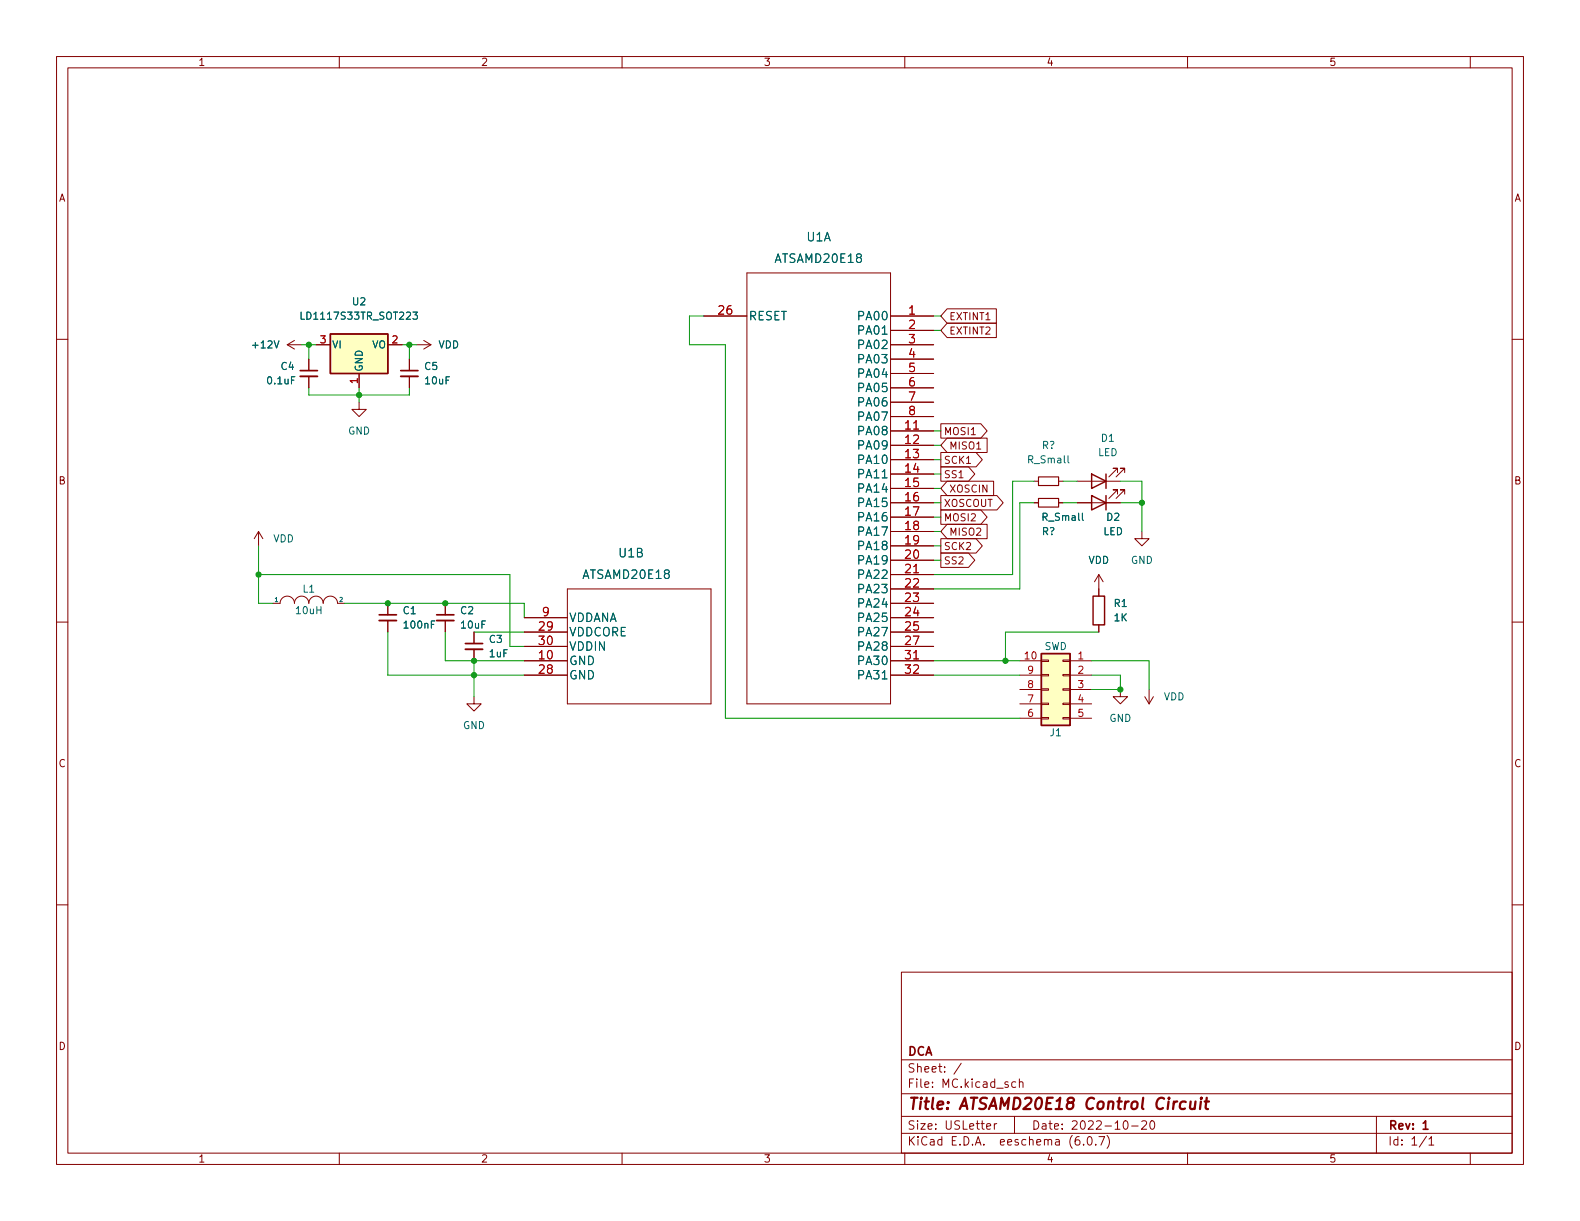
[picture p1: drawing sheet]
<svg xmlns="http://www.w3.org/2000/svg" width="279mm" height="216mm" viewBox="0 0 279 216" stroke-linecap="round" stroke-linejoin="round" font-family="sans-serif">
<g fill="none" stroke="#840000" stroke-width=".18">
<path d="M10 10h259.4v195.9h-259.4zM12 12h255.4v191.9h-255.4zM60 10v2M110 10v2M160 10v2M210 10v2M260 10v2M10 60h2M124.5 55.9h7.6M132.1 48.3h25.4v76.2h-25.4zM157.5 55.9h7.6M157.5 58.4h7.6"/>
<path d="M167.5 57.1h8.7v2.6h-8.7l-1.1-1.3zM167.5 54.6h8.7v2.6h-8.7l-1.1-1.3zM267.4 60h2M50.8 61l1.3 .7M50.8 61h2.5M52.1 60.2l-1.3 .8M54.6 63.5v2M54.6 66.5v2.1M55.9 61h2.5M63.5 71.1v1.3h1.3l-1.3 1.3-1.3-1.3h1.3M63.5 66v2.6M68.6 61h2.5"/>
<path d="M72.4 63.5v2M72.4 66.5v2.1M73.7 61h2.5M74.9 60.2l1.3 .8M76.2 61l-1.3 .7M157.5 61h7.6M157.5 76.2h7.6M157.5 78.7h7.6M157.5 63.5h7.6M157.5 66h7.6M157.5 68.6h7.6M157.5 71.1h7.6"/>
<path d="M157.5 73.7h7.6M166.4 74.9h7l1.2 1.3-1.2 1.3h-7zM167.5 77.5h7.1v2.5h-7.1l-1.1-1.3zM45.7 94l-.7 1.3M45.7 94v2.5M45.7 94l.8 1.3M157.5 88.9h7.6M157.5 81.3h7.6M157.5 83.8h7.6M157.5 86.4h7.6M157.5 91.4h7.6M157.5 94h7.6"/>
<path d="M157.5 96.5h7.6M157.5 99.1h7.6M166.4 87.6h9.9l1.1 1.3-1.1 1.3h-9.9zM166.4 95.2h6.2l1.1 1.3-1.1 1.3h-6.2zM166.4 97.8h4.9l1.1 1.3-1.1 1.2h-4.9zM166.4 90.2h7l1.2 1.2-1.2 1.3h-7zM166.4 80h6.2l1.1 1.3-1.1 1.3h-6.2zM166.4 82.5h4.9l1.1 1.3-1.1 1.3h-4.9zM167.5 85.1h8.2v2.5h-8.2l-1.1-1.2zM167.5 92.7h7.1v2.6h-7.1l-1.1-1.3zM182.9 88.9h.7M182.9 85.1h.7"/>
<path d="M187.2 88.9h.8M187.2 85.1h.8M190.5 88.9h7.6M190.5 85.1h7.6M197.6 87.4v-.8h-.8h.8l-1.5 1.5M197.6 83.6v-.8h-.8h.8l-1.5 1.5M198.9 87.4v-.8h-.8h.8l-1.5 1.5M198.9 83.6v-.8h-.8h.8l-1.5 1.5M201.9 94v1.3h1.3l-1.3 1.2-1.2-1.2h1.2M10 110h2M48.3 106.7h1.2a1.27 1.27 0 0 1 1.3-1.3 1.27 1.27 0 0 1 1.3 1.3 1.27 1.27 0 0 1 1.2-1.3 1.27 1.27 0 0 1 1.3 1.3 1.27 1.27 0 0 1 1.3-1.3 1.27 1.27 0 0 1 1.2 1.3 1.27 1.27 0 0 1 1.3-1.3 1.27 1.27 0 0 1 1.3 1.3h1.3M68.6 106.7v2"/>
<path d="M68.6 109.7v2.1M78.7 106.7v2M78.7 109.7v2.1M83.8 111.8v2M83.8 114.8v2M92.7 116.8h7.6M92.7 119.4h7.6M92.7 111.8h7.6M92.7 114.3h7.6M92.7 109.2h7.6M100.3 104.1h25.4v20.4h-25.4zM157.5 116.8h7.6"/>
<path d="M157.5 119.4h7.6M157.5 104.1h7.6M157.5 111.8h7.6M157.5 114.3h7.6M157.5 109.2h7.6M157.5 106.7h7.6M157.5 101.6h7.6M180.3 116.8h3.8M180.3 119.4h3.8M184.1 119.3h1.3v.2h-1.3zM184.1 116.7h1.3v.3h-1.3zM188 119.3h1.2v.2h-1.2z"/>
<path d="M188 116.7h1.2v.3h-1.2zM189.2 116.8h3.8M189.2 119.4h3.8M194.3 101.6l-.8 1.3M194.3 101.6v3.8M194.3 110.5v1.3M194.3 101.6l.8 1.3M267.4 110h2M83.8 123.2v1.3h1.3l-1.3 1.2-1.3-1.2h1.3M180.3 121.9h3.8M180.3 124.5h3.8M180.3 127h3.8"/>
<path d="M184.1 126.9h1.3v.2h-1.3zM184.1 124.3h1.3v.3h-1.3zM184.1 121.8h1.3v.2h-1.3zM188 126.9h1.2v.2h-1.2zM188 124.3h1.2v.3h-1.2zM188 121.8h1.2v.2h-1.2zM189.2 121.9h3.8M189.2 124.5h3.8M189.2 127h3.8M198.1 121.9v1.3h1.3l-1.3 1.3-1.3-1.3h1.3M202.4 123.2l.8 1.3M203.2 121.9v2.6"/>
<path d="M204 123.2l-.8 1.3M10 160h2M267.4 160h2M159.4 171.9h108v32h-108zM159.4 197.4h108M159.4 193.4h108M159.4 187.4h108M170 188l-1.3 1.9M174.5 199.2l.7-.2-.1-.3h-.4l-.2 .2v.7h.6M175.8 198.7v1M176.3 198.7h-.3l-.2 .3M179.4 197.4v3"/>
<path d="M179.6 191.4l-.4-.1-.3 .3v.4l.1 .2h.6M180.3 191.4l.2-.1 .3 .1 .1 .9M180.3 190.8v1.5M198.8 198.2h.2a.81 .81 0 0 1 .6 .6 .81 .81 0 0 1-.3 .8l-.2 .1a.81 .81 0 0 1-.6-.6 .81 .81 0 0 1 .3-.9zM200.1 199.1h1.2M201.9 198.3l.6-.1 .2 .1 .1 .3-1 1.1h1M203.5 198.3l.2-.1a.81 .81 0 0 1 .6 .6 .81 .81 0 0 1-.3 .8l-.2 .1a.81 .81 0 0 1-.3-1.4zM243.4 197.4v6.5M60 203.9v2M110 203.9v2M159.4 200.4h108M160 203.9v2"/>
<path d="M190.8 201a.59 .59 0 0 0-.7 .6v.6l.2 .2 .4 .1 .2-.2 .1-.5-.2-.2-.4-.1-.3 .3M191.6 202.3v.2M192.5 201h.1a.81 .81 0 0 1 .6 .6 .81 .81 0 0 1-.3 .8l-.1 .1a.81 .81 0 0 1-.6-.6 .81 .81 0 0 1 .3-.9zM193.8 202.3v.2M194.3 201h1l-.6 1.5M195.8 200.8a1.72 1.72 0 0 1 0 2.2M210 203.9v2M252.3 200.9l-1.3 1.9M252.7 201.4l.4-.4v1.5M252.7 202.5h.8M260 203.9v2"/>
</g>
<path d="M53.1 65.5h3M70.9 65.5h3M67.1 108.7h3M77.2 108.7h3.1M82.3 113.8h3M251.7 198.6l.4-.4v1.5M251.7 199.7h.8" fill="none" stroke="#840000" stroke-width=".3"/>
<path d="M209.7 194.9a.66 .66 0 0 0-1 .3l-.1 .5 .2 .3 .2 .1 .5-.1M210.6 194.8l-.1 1.2a.57 .57 0 0 0 .8-.1M211.4 194.8l-.2 1.3M212.4 194.8l-.2 1.3M212.4 194.1l-.1 .1 .1 .1 .1-.1-.1-.1v.2M213 194.8h.8M213.4 194.1l-.2 1.7 .1 .2 .3 .1" fill="none" stroke="#840000" stroke-width=".4"/>
<path d="M58.4 59.1h10.2v6.9h-10.2zM193 87.6l2.6 1.3-2.6 1.3zM193 83.8l2.6 1.3-2.6 1.3zM195.6 83.8v2.6M195.6 87.6v2.6M184.1 115.6h5.1v12.7h-5.1zM193.3 105.4h2v5.1h-2z" fill="none" stroke="#840000" stroke-width=".25"/>
<path d="M183.6 84.3h3.6v1.6h-3.6zM183.6 88.1h3.6v1.6h-3.6z" fill="none" stroke="#840000" stroke-width=".2"/>
<g fill="#ffffc2" stroke="#ffffc2" stroke-width=".18">
<path d="M184.1 115.6h5.1v12.7h-5.1z"/>
<path d="M58.4 59.1h10.2v6.9h-10.2z"/>
</g>
<path d="M53.1 66.5h3M70.9 66.5h3M67.1 109.7h3M77.2 109.7h3.1M82.3 114.8h3" fill="none" stroke="#840000" stroke-width=".33"/>
<path d="M53.2 55.2v1.3h.7M73 55.2h.8l-.4 .5 .4 .1v.5l-.2 .2-.6-.2" fill="none" stroke="#006464" stroke-width=".18"/>
<g fill="none" stroke="#009600" stroke-width=".18">
<path d="M124.5 55.9h-2.6v5.1h6.4v66h52M165.1 55.9h1.3M165.1 58.4h1.3M53.3 61h2.6M54.6 68.6v1.3h17.8v-1.3M54.6 61v2.5M63.5 68.6v2.5M71.1 61h2.6M72.4 61v2.5M165.1 76.2h1.3M165.1 78.7h1.3M45.7 96.5v10.2h2.6"/>
<path d="M165.1 81.3h1.3M165.1 96.5h1.3M165.1 83.8h1.3M165.1 94h1.3M165.1 86.4h1.3M165.1 91.4h1.3M165.1 88.9h1.3M165.1 99.1h1.3M182.9 88.9h-2.6v15.2h-15.2M182.9 85.1h-3.8v16.5h-14M188 85.1h2.5M188 88.9h2.5"/>
<path d="M198.1 85.1h3.8v8.9M198.1 88.9h3.8M45.7 101.6h44.5v12.7h2.5M61 106.7h31.7v2.5M68.6 111.8v7.6h24.1M78.7 111.8v5h14M83.8 111.8h8.9M83.8 116.8v6.4M165.1 119.4h15.2M165.1 116.8h15.2M193 119.4h5.1v2.5h-5.1M193 116.8h10.2v5.1"/>
<path d="M194.3 111.8h-16.5v5"/>
</g>
<g fill="#009600" stroke="#009600" stroke-width=".18">
<circle cx="198.1" cy="121.9" r=".46"/>
<circle cx="177.8" cy="116.8" r=".46"/>
<circle cx="201.9" cy="88.9" r=".46"/>
<circle cx="83.8" cy="119.4" r=".46"/>
<circle cx="83.8" cy="116.8" r=".46"/>
<circle cx="72.4" cy="61" r=".46"/>
<circle cx="45.7" cy="101.6" r=".46"/>
<circle cx="54.6" cy="61" r=".46"/>
<circle cx="63.5" cy="69.9" r=".46"/>
<circle cx="68.6" cy="106.7" r=".46"/>
<circle cx="78.7" cy="106.7" r=".46"/>
</g>
<text font-size="2.8" fill="#840000" x="160.4" y="196.2">Title: ATSAMD20E18 Control Circuit</text>
<g font-size="2.1" fill="#006464">
<text x="137.2" y="46.5">ATSAMD20E18</text>
<text x="142.7" y="42.7">U1A</text>
<text x="132.3" y="56.6">RESET</text>
<text x="152" y="56.6">PA00</text>
<text x="152" y="59.2">PA01</text>
<text x="152" y="61.7">PA02</text>
<text x="152" y="64.2">PA03</text>
<text x="152" y="66.8">PA04</text>
<text x="152" y="69.3">PA05</text>
<text x="152" y="71.9">PA06</text>
<text x="152" y="76.9">PA08</text>
<text x="152" y="74.4">PA07</text>
<text x="152" y="79.5">PA09</text>
<text x="152" y="82">PA10</text>
<text x="152" y="84.6">PA11</text>
<text x="152" y="87.1">PA14</text>
<text x="152" y="89.6">PA15</text>
<text x="152" y="92.2">PA16</text>
<text x="152" y="94.7">PA17</text>
<text x="109.5" y="98.6">U1B</text>
<text x="152" y="97.3">PA18</text>
<text x="152" y="99.8">PA19</text>
<text x="103.2" y="102.4">ATSAMD20E18</text>
<text x="152" y="102.3">PA22</text>
<text x="152" y="104.9">PA23</text>
<text x="152" y="107.4">PA24</text>
<text x="100.6" y="112.5">VDDCORE</text>
<text x="100.6" y="110">VDDANA</text>
<text x="152" y="110">PA25</text>
<text x="152" y="112.5">PA27</text>
<text x="100.6" y="117.6">GND</text>
<text x="100.6" y="115">VDDIN</text>
<text x="152" y="115">PA28</text>
<text x="152" y="117.6">PA30</text>
<text x="100.6" y="120.1">GND</text>
<text x="152" y="120.1">PA31</text>
</g>
<g font-size="2.1" fill="#a90000">
<text x="127.1" y="55.6">26</text>
<text x="160.7" y="55.6">1</text>
<text x="160.7" y="58.2">2</text>
<text x="160.7" y="60.7">3</text>
<text x="160.7" y="63.2">4</text>
<text x="160.7" y="65.8">5</text>
<text x="160.7" y="68.3">6</text>
<text x="160.7" y="70.9">7</text>
<text x="160.1" y="75.9">11</text>
<text x="160.7" y="73.4">8</text>
<text x="160.1" y="78.5">12</text>
<text x="160.1" y="81">13</text>
<text x="160.1" y="83.6">14</text>
<text x="160.1" y="86.1">15</text>
<text x="160.1" y="88.6">16</text>
<text x="160.1" y="91.2">17</text>
<text x="160.1" y="93.7">18</text>
<text x="160.1" y="96.3">19</text>
<text x="160.1" y="98.8">20</text>
<text x="160.1" y="101.3">21</text>
<text x="160.1" y="103.9">22</text>
<text x="160.1" y="106.4">23</text>
<text x="95.4" y="111.5">29</text>
<text x="95.9" y="109">9</text>
<text x="160.1" y="109">24</text>
<text x="160.1" y="111.5">25</text>
<text x="95.4" y="116.6">10</text>
<text x="95.4" y="119.1">28</text>
<text x="95.4" y="114">30</text>
<text x="160.1" y="114">27</text>
<text x="160.1" y="116.6">31</text>
<text x="160.1" y="119.1">32</text>
</g>
<g font-size="2.1" fill="#840000">
<text x="160.4" y="189.7">Sheet: /</text>
<text x="160.4" y="186.7">DCA</text>
<text x="160.4" y="192.4">File: MC.kicad_sch</text>
<text x="160.4" y="202.5">KiCad E.D.A. eeschema (6.0.7)</text>
<text x="160.4" y="199.7">Size: USLetter</text>
<text x="182.4" y="199.7">Date: 2022-10-20</text>
<text x="245.4" y="199.7">Rev: 1</text>
<text x="245.4" y="202.5">Id: 1/1</text>
</g>
<g font-size="1.8" fill="#840000">
<text x="35" y="11.6">1</text>
<text x="85" y="11.6">2</text>
<text x="135" y="11.6">3</text>
<text x="185" y="11.6">4</text>
<text x="235" y="11.6">5</text>
<text x="10.3" y="35.6">A</text>
<text x="267.7" y="35.6">A</text>
<text x="167.8" y="59.1">EXTINT2</text>
<text x="167.8" y="56.6">EXTINT1</text>
<text x="166.8" y="76.9">MOSI1</text>
<text x="166.8" y="82">SCK1</text>
<text x="167.8" y="79.5">MISO1</text>
<text x="10.3" y="85.7">B</text>
<text x="166.8" y="89.6">XOSCOUT</text>
<text x="166.8" y="84.5">SS1</text>
<text x="167.8" y="87.1">XOSCIN</text>
<text x="267.7" y="85.7">B</text>
<text x="166.8" y="92.2">MOSI2</text>
<text x="167.8" y="94.7">MISO2</text>
<text x="166.8" y="97.2">SCK2</text>
<text x="166.8" y="99.8">SS2</text>
<text x="10.3" y="135.6">C</text>
<text x="267.7" y="135.6">C</text>
<text x="10.3" y="185.7">D</text>
<text x="267.7" y="185.7">D</text>
<text x="35" y="205.6">1</text>
<text x="85" y="205.6">2</text>
<text x="135" y="205.6">3</text>
<text x="185" y="205.6">4</text>
<text x="235" y="205.6">5</text>
</g>
<g font-size="1.8" fill="#006464">
<text x="62.4" y="54">U2</text>
<text x="53.8" y="56.5">LD1117S33TR_SOT223</text>
<text x="44.8" y="61.6">+12V</text>
<text x="49.7" y="65.4">C4</text>
<text x="58.7" y="61.6">VI</text>
<text x="64.1" y="65.8" transform="rotate(-90 64.1 65.8)">GND</text>
<text x="65.8" y="61.6">VO</text>
<text x="75.1" y="65.4">C5</text>
<text x="77.5" y="61.6">VDD</text>
<text x="47.4" y="67.9">0.1uF</text>
<text x="75.3" y="68">10uF</text>
<text x="61.5" y="76.8">GND</text>
<text x="181.9" y="81.9">R_Small</text>
<text x="184.2" y="79.4">R?</text>
<text x="194.1" y="80.6">LED</text>
<text x="194.8" y="78.1">D1</text>
<text x="48.3" y="95.9">VDD</text>
<text x="184.2" y="94.6">R?</text>
<text x="184.5" y="92.1">R_Small</text>
<text x="195.1" y="94.6">LED</text>
<text x="195.7" y="92.1">D2</text>
<text x="192.4" y="99.7">VDD</text>
<text x="200" y="99.7">GND</text>
<text x="53.6" y="104.8">L1</text>
<text x="197" y="107.3">R1</text>
<text x="52.4" y="108.6">10uH</text>
<text x="71.3" y="108.6">C1</text>
<text x="71.6" y="111.1">100nF</text>
<text x="81.5" y="108.6">C2</text>
<text x="81.6" y="111.1">10uF</text>
<text x="86.5" y="113.7">C3</text>
<text x="197" y="109.9">1K</text>
<text x="86.6" y="116.2">1uF</text>
<text x="184.6" y="114.9">SWD</text>
<text x="205.8" y="123.8">VDD</text>
<text x="81.9" y="128.9">GND</text>
<text x="185.7" y="130.2">J1</text>
<text x="196.2" y="127.6">GND</text>
</g>
<g font-size="1.8" fill="#a90000">
<text x="56.7" y="60.7">3</text>
<text x="69.4" y="60.7">2</text>
<text x="63.2" y="67.8" transform="rotate(-90 63.2 67.8)">1</text>
<text x="181.3" y="116.6">10</text>
<text x="181.8" y="119.1">9</text>
<text x="190.6" y="116.6">1</text>
<text x="190.6" y="119.1">2</text>
<text x="181.8" y="124.2">7</text>
<text x="181.8" y="121.7">8</text>
<text x="190.6" y="121.7">3</text>
<text x="190.6" y="124.2">4</text>
<text x="181.8" y="126.7">6</text>
<text x="190.6" y="126.7">5</text>
</g>
<g font-size="1.1" fill="#006464">
<text x="48.6" y="106.4">1</text>
<text x="60" y="106.4">2</text>
</g>
</svg>
